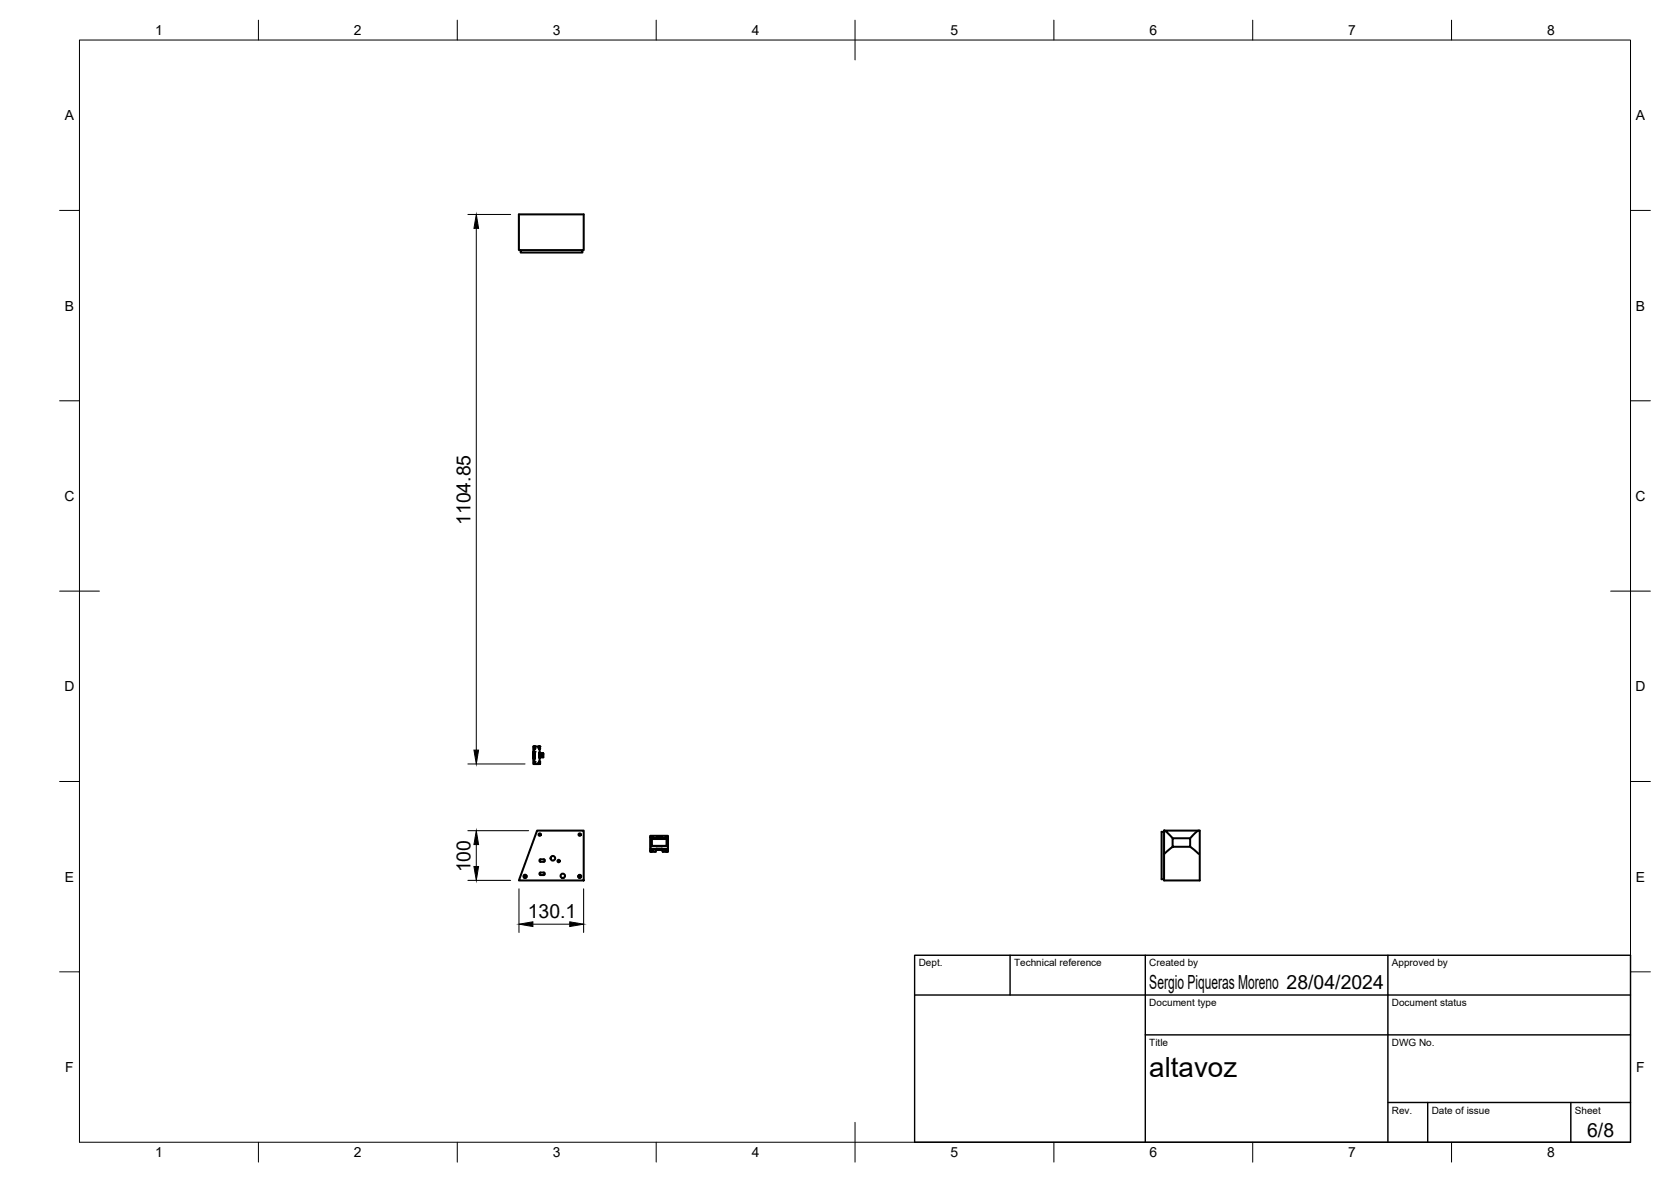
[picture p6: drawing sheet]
<svg xmlns="http://www.w3.org/2000/svg" width="420mm" height="297mm" viewBox="0 0 420 297" stroke-linecap="round" stroke-linejoin="round" font-family="sans-serif">
<!-- layer: Visible -->
<g fill="none" stroke="#000" stroke-width=".51">
<path d="M130.5 53.9h16.3v9h-16.3zM130.9 62.9v.6h15.6v-.6M134.1 190.5h.1M134.1 189.9v.4M134.1 189v.1M134.2 190.4h.1M134.1 190.3h.1M134.1 190.2h.1M134.1 190.2v.1M134.1 190.1v.1M134.1 190h.1M134.1 190l.1 .1"/>
<path d="M134.1 189.9h.1M134.1 189.8h.1M134.1 189.6h.1M134.1 189.7h.1M134.1 189.5h.1M134.1 189.5v.1M134.1 189.4h.1M134.1 189.2v.1M134.1 189.1h.1M134.1 189.2h.1M134.1 189h.1M134.2 189.1h.1"/>
<path d="M134.2 190.5h.1M134.2 190.4l-.1 .1M134.2 189.7h.1M134.2 190.3h.1M134.1 190.4h.1M134.2 190.1h.1M134.2 189.8l-.1 .1M134.2 189.4h.1M134.1 189.3h.1M134.2 189.2h.1M134.2 190h-.1M134.2 189.6h.1"/>
<path d="M134.2 189.5h.1M134.2 188.9v.1M134.2 190.5v.2M134.2 189.1v.1M134.2 189.9h.1M134.2 189.3h.1M134.2 190.2v.1M134.2 190.2h.1M134.2 189.7v.1M134.2 189.4v.1M134.2 189.8h.1M134.2 189.5l-.1 .1"/>
<path d="M134.2 189h.1M134.2 189.2v.1M134.2 190h.1M134.2 189.6v.1M134.2 189.3v.1M134.2 189.5v.1M134.2 189.2l.1 .1M134.2 189.8v.1M134.2 190.1v.1M134.2 190v.1M134.2 190.3v.1M134.3 190.1h.1"/>
<path d="M134.3 189.4h.1M134.2 189.6h.2M134.2 190.4v.1M134.2 190l-.1 .1M134.2 189v.2l.2-.1M134.2 189v.1M134.2 187.6l.1 1.3M134.2 190.2l.1 .1M134.2 189.7v.2M134.2 187.9h.1M134.3 190.3h.1M134.3 189.9l-.1 .1"/>
<path d="M134.3 189.8v.1M134.3 189.8h.1M134.3 189.4h-.1M134.3 189.3h.1M134.3 189.3h-.1M134.3 189l-.1 .1M134.3 190.3l-.1 .1M134.3 189.5l-.1 .1M134.3 189.3l-.1 .1M134.3 191.7h-.1M134.3 191.9v.1M134.3 190.2h.1"/>
<path d="M134.3 189.6h.1M134.3 189.6v.1M134.3 189.1h.1M134.3 190.4v.1M134.3 190.5h.1M134.3 190.4h-.1M134.3 190.2h-.1M134.3 189.6l-.1 .1M134.3 190.4h.1M134.3 191.5h.1M134.3 187.7h.1M134.3 189.2h.1"/>
<path d="M134.3 191.6h.1zM134.3 191.8v.1M134.3 191.8h.1M134.3 188.1l.1 .1M134.3 187.9h.1M134.3 191.7h.1M134.3 190h.1M134.3 189.9h.1M134.3 189.5h.1M134.3 189v.1M134.3 190.2l-.1 .1M134.3 190l-.1 .1"/>
<path d="M134.3 189.7v.1M134.3 189.7h-.1M134.3 189.5v.1M134.3 190.2v.1M134.3 189h.2zM134.3 189h.2M134.3 188.9h.2M134.3 190.6l.1 .1M134.3 190v.1M134.3 191.4l.1 .5M134.3 188l.1 .1M134.3 188.1v.1"/>
<path d="M134.3 189h.1M134.3 190.5v.1M134.3 191.5v.1M134.3 191.8l.1 .1M134.3 187.8h.1M134.4 190.1h.1M134.3 189.7h.1M134.4 189.6h.1M134.3 190h-.1M134.3 189.2v.1M134.3 189.1v.1M134.3 189.3v.1"/>
<path d="M134.4 190.3h.1M134.3 192h.1M134.3 188.2h.1M134.3 191.4v.1M134.3 187.7l-.1 .2h.2M134.3 189l.1 .1M134.3 191.4v.6M134.3 187.6v.6M134.3 191.5l.2 .2M134.3 187.6v.1M134.3 187.6h.1M134.4 190h.1"/>
<path d="M134.4 190v.1M134.4 189.4l-.1 .1M134.4 189.3h.1M134.4 189.1h-.1M134.4 190.5h.1M134.4 190.4l-.1 .1M134.4 189.1h.1M134.4 190.2h.1M134.4 189.7h.1M134.4 189.8h.1M134.4 189.4h.1M134.4 189.5h.1"/>
<path d="M134.4 190.4h.1M134.4 190.5h-.1M134.4 187.6l.1 .3M134.4 188.2h-.1M134.4 187.6v.5M134.4 187.7l-.1 .1M134.4 187.7v.1M134.4 189.4h-.1M134.4 189.2l.1 .1M134.4 189.2l-.1 .1M134.4 190.4v.1M134.4 190.1v.1"/>
<path d="M134.4 190.1h-.1M134.4 190.3v.1M134.4 189.2h.1M134.4 190.2v.1M134.4 189.3l-.2 .1M134.4 191.8v.1M134.4 191.9v.1M134.4 187.8h-.1M134.4 189.9h.1M134.4 189.6v.1M134.4 189.4v.1M134.4 189.3v.1"/>
<path d="M134.4 191.9h.1M134.4 188.1v.1M134.4 189.7v.2M134.4 189.7v.1M134.4 191.7l-.1 .1M134.4 188l-.1 .1M134.4 188h.1M134.5 190.3h.1M134.4 189.9v-.1l.1 .3M134.4 189.9v.1M134.4 189.7l.1 .4M134.4 189.5v.1"/>
<path d="M134.4 189l.1 .1M134.4 189v.1M134.4 188.9h-.3v-1.3h1.6v1.6M134.4 190.7h-.1l-.1 1.3M134.4 191.6l.1 .1M134.4 191.8h.1M134.5 189v.2M134.5 189.1h-.1M134.5 189.1h.1M134.5 189v.1M134.5 190.2l-.1 .1M134.5 190.1l-.1 .1"/>
<path d="M134.5 189.3v.3M134.5 189.3h-.1M134.5 189.2h-.1M134.5 190.3v.2M134.5 190.5l-.2 .1M134.5 191.7l-.1 .1M134.5 187.9l-.1 .2M134.5 190.1h-.1M134.5 187.9h.1M134.5 189v1.5M134.5 190.6h.1M135.5 187.9l.1 .1"/>
<path d="M135.5 191.8h.1M135.5 187.8v.1M135.5 191.6v.1M135.5 187.7v.4M135.5 191.5l.1 .4M135.5 191.9l.1 .1M135.5 188.1l.1 .1M135.5 187.9h.1M135.5 191.7h.1M135.5 191.5h.1M135.5 187.7v.5M135.5 191.4v.5"/>
<path d="M135.5 187.8h.1M135.5 187.6v.1M135.5 191.5l.1 .1M135.5 187.7l.1 .1M135.5 188.1h.1M135.5 191.6h.1M135.6 189.8h.2zM135.6 189.8v.3h.2v-.3M135.6 190.1h.2M135.6 189.5h.2zM135.6 189.5v.3h.2v-.3M135.6 189.2v.2h.2v-.2"/>
<path d="M135.6 190.4h.2zM135.6 188.2h.1M135.6 187.6h-.1M135.6 189.4v.1M135.6 189.8h.1M135.6 191.4h.1M135.6 191.5h.1M135.6 187.7v.1M135.6 187.7h-.1M135.6 191.4l-.1 .1M135.6 187.6v.6M135.6 192h.1"/>
<path d="M135.6 191.4v.6M135.6 187.6l.1 .1M135.6 191.4v.1M135.6 191.8v.1M135.6 188l-.1 .1M135.6 191.9v.1M135.6 188h.1M135.6 191.8h-.1M135.7 187.8v.1M135.7 187.9h.1M135.7 188h.1M135.7 188.1l-.1 .1"/>
<path d="M135.7 191.6v.1M135.7 191.7v.1M135.7 191.8l-.1 .1M135.7 190.4v1.6h-1.6v-1.3h.3M135.8 190.4h.1M135.8 190.1h-.2v.3M135.8 189.8h.1M135.8 189.4v.1M135.8 190.1v.3M135.8 189.2h-.2l.3 .1M135.8 189.3l.7 .1zM135.8 189.6l.7 .1z"/>
<path d="M135.8 189.9l.7 .1zM135.8 190.2l.7 .1zM135.9 190v.2M135.9 189.7v.2M135.9 189.4v.2M135.9 190.3v.1M135.9 190.4h-.1M136.6 189.4h.1M136.6 189.7h.1M136.6 190h.1M136.6 190.3h.1M131.9 219.9h.3"/>
<path d="M135 208.7h11.8v12.6h-16.3zM135.7 216.1v.3M135.7 219.5v.2M135.7 219.7l.2 .2M135.7 216.4l.2 .2M135.9 219.3h.8l.2 .2v.3l-1 .1M135.9 215.9h.9l.1 .2v.4l-1 .1M135.9 219.3l-.2 .2M135.9 215.9l-.2 .2M145.6 219.9h.3M163.5 214h1.4M163.6 213.3h4.3"/>
<path d="M163.6 213.7l.3 .3 .2-.3-.2 .3zM163.6 210.3l.3-.2 .2 .2M163.6 210.3h.1M163.6 210.4l.2 .2zM163.7 210.3h.1M163.7 213.6v.1M163.7 210.2v.2M163.7 213.6h.1M163.8 210.2l-.1 .1M163.8 213.6h-.1M163.8 210.2h.1M163.8 213.6l.2 .1"/>
<path d="M163.8 210.2l.2 .2M163.8 213.5v.1M163.9 210.2h.1M163.9 213.5v.1M163.9 212.5v.1M163.9 212.5l.1 .1M163.9 210.2l.1 .1M163.9 213.6h.1M163.9 212.6h3.6zM164 210.2v.1M164 213.6v.1M164 210.3v.1"/>
<path d="M164.1 213.7l-.3-.2-.2 .2M164.1 210.3l-.2 .3zM164.9 213.5v.5h-1.4v-4h4.5v4h-1.4v-.5M164.9 213.5h.1M164.9 213.4v.1M164.9 213.4l.1 .1M164.9 213.4h.1M165 213.5h.1M165 213.4h.1M165 213.4v.1M165 213.4h-1.4v-2.8h4.3v2.8h-1.4M165.1 213.5h.1"/>
<path d="M165.1 213.4h.1M165 213.3l.1 .1M165.1 213.4h-.1M165.2 213.5h.1M165.2 213.4h.1M165.1 213.4v.1M165.2 210.3h.2M165.2 210.3h.1M165.2 210.3h.2zM165.2 213.5h-.1M165.2 213.3l-.2 .1M165.2 213.3h.4l-.3 .1"/>
<path d="M165.2 213.3h1.1M165.2 213.3h-.1M165.2 213.3v.1M165.3 210.3h.1M165.2 210.2h.1M165.3 213.5h.1M165.3 213.4l.1 .1M165.3 213.4l-.1 .1M165.4 213.5h.1M165.3 213.4v.1M165.3 213.4h.1M165.4 213.4h.1"/>
<path d="M165.4 213.5h-.1M165.5 213.5h.1M165.4 213.4h-.1M165.5 213.4h.1M165.4 213.4h.2M165.4 213.4l.1 .1M165.4 213.4v.1M165.5 213.4v.1M165.5 210.3h.2M165.5 210.3h.1M165.5 210.3h.2zM165.6 213.5h.1"/>
<path d="M165.6 210.3h.1M165.5 210.2h.1M165.7 213.4h.1M165.6 213.3l.2 .1M165.6 213.5h-.1M165.6 213.4h.1M165.6 210.2v.1M165.7 213.5h.1M165.8 213.5h.1M165.7 213.4v.1M165.7 213.3l.1 .1M165.7 213.4h-.2"/>
<path d="M165.7 213.4l-.1 .1M165.8 213.5h-.1M165.8 213.4h.1M165.8 213.3v.1M165.8 210.3h.2M165.8 210.3h.1M165.8 210.3h.2zM165.9 213.4h.1M165.9 213.5h.1M165.9 213.5h-.1M165.9 210.3h.1M165.9 210.2h.1"/>
<path d="M166 213.5h.1M165.9 213.4v.1M165.9 213.3l.1 .1M165.9 210.2v.1M166 213.5h-.1M166 213.4h-.1M166 213.4h.1M166.1 213.5h.1M166.1 213.4h.1M166 213.4v.1M166.1 213.4l.1 .1M166.1 213.4l-.1 .1"/>
<path d="M166.1 210.3h.2M166.1 210.3h.1M166.1 210.3h.2zM166.2 210.3h.1M166.2 213.5h.1M166.2 213.4h.1M166.2 213.4h-.1M166.3 210.3h.1M166.2 213.4l.1 .1M166.2 210.2h.1M166.3 213.5h.1M166.3 213.4h.1"/>
<path d="M166.2 213.3v.1M166.2 210.2l.1 .1M166.3 213.5h-.1M166.4 213.5h.1M166.3 213.3v.1M166.3 213.3h.1M166.3 213.3h.2M166.3 213.3h-.4h.3M166.4 213.4v.1M166.4 213.4h.1M166.5 213.5h-.1M166.5 213.5h.1"/>
<path d="M166.5 213.4h.1M166.5 213.3l-.2 .1M166.5 213.4h-.1M166.5 213.3v.1M166.5 213.4l.1 .1M166.5 213.3h.1M166.5 213.4v.1M166.6 213.5h.1M166.6 213.5h-.2M166.6 214h1.4M167.4 213.7l.3 .3 .2-.3-.2 .3zM167.4 210.3l.3-.2 .2 .2"/>
<path d="M167.4 210.3h.1M167.4 210.4l.2 .2zM167.5 213.6v.1M167.5 210.2v.1M167.6 213.6h-.1M167.6 210.3h-.1M167.6 210.9l-3.6-.1-.1 1.7M167.6 210.9h.1M167.6 213.6h.1M167.6 212.5h.1M167.6 210.2v.1M167.6 210.9v1.6"/>
<path d="M167.6 213.5v.1M167.6 213.6h.2M167.6 210.2l.2 .1M167.6 210.2h.1M167.7 210.2h.1M167.7 213.5v.1M167.7 210.2l.1 .1M167.7 213.6h.1M167.9 213.7l-.3-.2-.2 .2M167.9 210.3l-.2 .3zM292.7 208.7v12.6h9v-12.6a2.84 2.84 0 0 0-2 1.5l-.4 .5M292.7 209h-.6v11.9h.6"/>
<path d="M294.9 210.7h4.4v2.1h-4.4zM294.9 212.8l-2.2 1.8M299.3 212.8l2.1 1.8M301.4 208.7h-8.7l.7 .5 1.5 1.5M132.4 220.1v.3M141.3 220.6h.4M145.4 220.1v.3M145.6 220.6h.3M145.9 220.6l.2-.5a.39 .39 0 0 0-.6-.1 .39 .39 0 0 0 .1 .6"/>
<circle cx="135.7" cy="209.7" r=".31"/>
<circle cx="139" cy="215.7" r=".58"/>
<circle cx="140.5" cy="216.4" r=".31"/>
<circle cx="145.8" cy="209.7" r=".31"/>
<circle cx="163.9" cy="210.3" r=".19"/>
<circle cx="163.9" cy="213.7" r=".18"/>
<circle cx="167.6" cy="210.3" r=".18"/>
<circle cx="167.7" cy="213.7" r=".18"/>
<circle cx="132" cy="220.2" r=".22"/>
<circle cx="132" cy="220.2" r=".41"/>
<circle cx="141.5" cy="220.1" r=".56"/>
<circle cx="145.8" cy="220.2" r=".22"/>
</g>
<g fill="#000">
<circle cx="134.1" cy="190.3" r=".25"/>
<circle cx="134.1" cy="190.5" r=".25"/>
<circle cx="134.1" cy="189.4" r=".25"/>
<circle cx="134.2" cy="189.6" r=".25"/>
<circle cx="134.2" cy="189.5" r=".25"/>
<circle cx="134.2" cy="189.3" r=".25"/>
<circle cx="134.3" cy="189.3" r=".25"/>
<circle cx="134.3" cy="187.6" r=".25"/>
<circle cx="134.3" cy="191.9" r=".25"/>
<circle cx="134.3" cy="191.5" r=".25"/>
<circle cx="134.3" cy="191.4" r=".25"/>
<circle cx="134.3" cy="192" r=".25"/>
<circle cx="134.3" cy="188.1" r=".25"/>
<circle cx="134.3" cy="187.7" r=".25"/>
<circle cx="134.3" cy="188.2" r=".25"/>
<circle cx="134.4" cy="191.5" r=".25"/>
<circle cx="134.4" cy="188.1" r=".25"/>
<circle cx="134.4" cy="187.6" r=".25"/>
<circle cx="134.4" cy="191.4" r=".25"/>
<circle cx="134.4" cy="191.9" r=".25"/>
<circle cx="134.4" cy="187.7" r=".25"/>
<circle cx="134.4" cy="188.9" r=".25"/>
<circle cx="135.5" cy="191.9" r=".25"/>
<circle cx="135.5" cy="191.4" r=".25"/>
<circle cx="135.5" cy="187.6" r=".25"/>
<circle cx="135.5" cy="188.1" r=".25"/>
<circle cx="135.6" cy="191.9" r=".25"/>
<circle cx="135.6" cy="188.1" r=".25"/>
<circle cx="135.6" cy="191.4" r=".25"/>
<circle cx="135.6" cy="187.7" r=".25"/>
<circle cx="135.6" cy="192" r=".25"/>
<circle cx="135.6" cy="188.2" r=".25"/>
<circle cx="135.6" cy="191.5" r=".25"/>
<circle cx="135.6" cy="187.6" r=".25"/>
<circle cx="163.7" cy="210.4" r=".25"/>
<circle cx="163.7" cy="213.7" r=".25"/>
<circle cx="165" cy="213.5" r=".25"/>
<circle cx="165.1" cy="213.5" r=".25"/>
<circle cx="165.2" cy="210.3" r=".25"/>
<circle cx="165.3" cy="213.5" r=".25"/>
<circle cx="165.4" cy="213.5" r=".25"/>
<circle cx="165.5" cy="213.5" r=".25"/>
<circle cx="165.5" cy="210.3" r=".25"/>
<circle cx="165.9" cy="210.3" r=".25"/>
<circle cx="165.9" cy="213.5" r=".25"/>
<circle cx="166" cy="213.5" r=".25"/>
<circle cx="166.2" cy="210.3" r=".25"/>
<circle cx="166.2" cy="213.5" r=".25"/>
<circle cx="167.5" cy="210.4" r=".25"/>
<circle cx="167.5" cy="213.7" r=".25"/>
<circle cx="167.5" cy="212.6" r=".25"/>
</g>
<!-- layer: BORDER -->
<g fill="none" stroke="#000" stroke-width=".25">
<path d="M20 10.1h390v276.9h-390zM65 5.1v5M115 5.1v5M165 5.1v5M215 5.1v10M265 5.1v5M315 5.1v5M365 5.1v5M15 52.9h5M410 52.9h5M15 100.7h5M410 100.7h5"/>
<path d="M15 148.6h10M405 148.6h10M15 196.4h5M410 196.4h5M15 244.2h5M410 244.2h5M65 287v5M115 287v5M165 287v5M215 282.1v9.9M265 287v5M315 287v5"/>
<path d="M365 287v5"/>
</g>
<!-- layer: TITLEBLOCK -->
<path d="M230 240.1h180v46.9h-180zM230 250h180M254 240.1v9.9M288 240.1v46.9M349 240.1v46.9M288 260.1h122M349 277.1h61M359 277.1v9.9M395 277.1v9.9" fill="none" stroke="#000" stroke-width=".36"/>
<!-- layer: FD_Dimensions -->
<path d="M117.6 53.9h10.8M119.8 57.4v131.1M117.6 192h14.4M117.6 208.8h15.3M119.8 212.2v5.5M117.6 221.2h10.8M130.5 223.4v10.9M134 232.2h9.3M146.7 223.4v10.9" fill="none" stroke="#000" stroke-width=".25"/>
<path d="M119.8 53.9l.5 3.5h-1.1zM119.2 188.5h1.1l-.5 3.5zM119.2 217.7h1.1l-.5 3.5zM119.8 208.8l.5 3.4h-1.1zM130.5 232.2l3.5-.5v1.1zM143.3 231.7l3.4 .5-3.4 .6z" fill="#000" stroke="#000" stroke-width=".25"/>
<text font-size="7" x="289" y="270.6">altavoz</text>
<g font-size="4.9">
<text x="118.3" y="131.9" transform="rotate(-90 118.3 131.9)">1104.85</text>
<text x="118.3" y="219.2" transform="rotate(-90 118.3 219.2)">100</text>
<text x="132.7" y="230.8">130.1</text>
<text x="289" y="248.5">Sergio Piqueras Moreno 28/04/2024</text>
<text x="399.1" y="285.7">6/8</text>
</g>
<g font-size="3.5">
<text x="39" y="8.8">1</text>
<text x="89" y="8.8">2</text>
<text x="139" y="8.8">3</text>
<text x="189" y="8.8">4</text>
<text x="239" y="8.8">5</text>
<text x="289" y="8.8">6</text>
<text x="339" y="8.8">7</text>
<text x="389" y="8.8">8</text>
<text x="16.3" y="30.2">A</text>
<text x="411.3" y="30.2">A</text>
<text x="16.3" y="78">B</text>
<text x="411.3" y="78">B</text>
<text x="16.2" y="125.9">C</text>
<text x="411.2" y="125.9">C</text>
<text x="16.2" y="173.7">D</text>
<text x="411.2" y="173.7">D</text>
<text x="16.3" y="221.6">E</text>
<text x="411.3" y="221.6">E</text>
<text x="16.4" y="269.4">F</text>
<text x="411.4" y="269.4">F</text>
<text x="39" y="290.8">1</text>
<text x="89" y="290.8">2</text>
<text x="139" y="290.8">3</text>
<text x="189" y="290.8">4</text>
<text x="239" y="290.8">5</text>
<text x="289" y="290.8">6</text>
<text x="339" y="290.8">7</text>
<text x="389" y="290.8">8</text>
</g>
<g font-size="2.5">
<text x="231" y="242.9">Dept.</text>
<text x="255" y="242.9">Technical reference</text>
<text x="289" y="242.9">Created by</text>
<text x="350" y="242.9">Approved by</text>
<text x="289" y="252.8">Document type</text>
<text x="350" y="252.8">Document status</text>
<text x="289" y="262.9">Title</text>
<text x="350" y="262.9">DWG No.</text>
<text x="350" y="279.9">Rev.</text>
<text x="360" y="279.9">Date of issue</text>
<text x="396" y="279.9">Sheet</text>
</g>
</svg>
